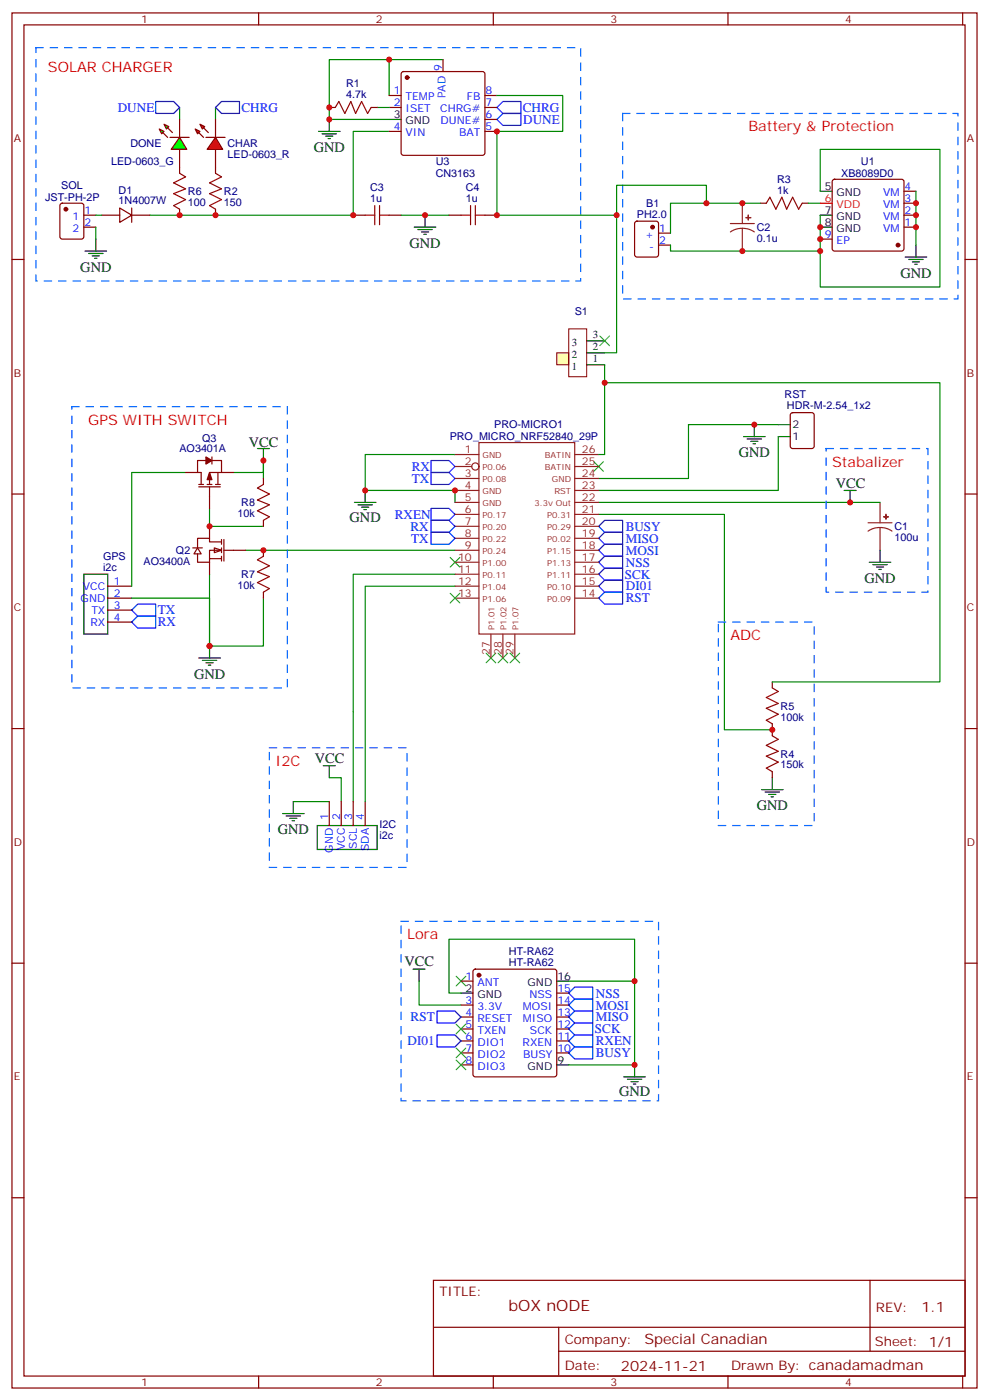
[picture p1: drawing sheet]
<svg xmlns="http://www.w3.org/2000/svg" width="291mm" height="413mm" viewBox="0 0 291 413" stroke-linecap="round" stroke-linejoin="round" font-family="sans-serif">
<g fill="none" stroke="#870000" stroke-width=".35">
<path d="M3.5 3.8h284.4v405.4h-284.4zM7.1 7.3h277.2v398.3h-277.2zM76.2 3.8v3.5M145.3 3.8v3.5M214.5 3.8v3.5M283.6 3.8v3.5M3.5 76.5h3.6M187.2 65.4l.5-.2h5.6l.7 .4v9.5l-.4 .6-5.9 .1-.7-.5v-9.4zM194 68.7h3.6M194 72.2h3.6M284.3 76.5h3.6M3.5 145.6h3.6"/>
<path d="M284.3 145.6h3.6M3.5 214.8h3.6M284.3 214.8h3.6M3.5 283.9h3.6M284.3 283.9h3.6M3.5 353.1h3.6M284.3 353.1h3.6M127.7 377.4h156.6v28.2h-156.6zM256.3 377.4v20.9M127.7 391.2h156.5M164.6 398.3h119.6M164.6 391.2v14.2"/>
<path d="M76.2 405.6v3.6M145.3 405.6v3.6M214.5 405.6v3.6M283.6 405.6v3.6"/>
</g>
<circle cx="192.3" cy="67" r=".53" fill="#870000" stroke="#870000" stroke-width=".35"/>
<path d="M164 104h3.6v3.5h-3.6z" fill="#ffffb0" stroke="#800000" stroke-width=".29"/>
<path d="M167.6 96.9h5.3v14.2h-5.3z" fill="none" stroke="#800000" stroke-width=".29"/>
<path d="M172.9 100.5h5.3M172.9 104h5.3M172.9 107.5h5.3M75.8 132.2h3.6M77.6 132.2v3.5M24.7 169.3h7v17.6h-7zM58.6 194h6.3M59.6 194.7h4.3M60.7 195.4h2.1M61.4 196.1h.7M61.7 190.4v3.6" fill="none" stroke="#000" stroke-width=".35"/>
<g fill="none" stroke="#870000" stroke-width=".35">
<path d="M54.7 139.3h3.5M60.7 135.7h-2.5v3.6h1.1v3.5M62.4 135.7h2.9v3.6M62.4 134.7v2.1M64.2 139.3v3.5M65.3 139.3h-3.6v3.5M65.3 139.3h3.5M58.6 143.5h6.3M58.6 142.8h1.4M61 142.8h1.4M61.7 143.5v6.4M63.5 142.8h1.4"/>
<path d="M31.7 172.8h7.1M31.7 176.3h7.1M31.7 179.8h7.1M31.7 183.4h7.1"/>
</g>
<path d="M54.7 139.3h-15.9v33.5M68.8 139.3h8.8v-3.6v5.3M61.7 149.9v5.3h15.9M38.8 176.3h22.9v14.1M61.7 169.3v21.1h15.9v-14.1M72.3 162.2h61.8" fill="none" stroke="#008700" stroke-width=".35"/>
<path d="M21.2 119.9h63.5v82.9h-63.5z" fill="none" stroke="#06f" stroke-width=".35" stroke-dasharray="2.1 2.1"/>
<g fill="#870000" stroke="#870000" stroke-width=".35">
<path d="M61.7 139.3l.7 2.1h-1.4z"/>
<path d="M60.7 134.7l1.7 1-1.7 1.1z"/>
</g>
<g fill="#fff" stroke="#870000" stroke-width=".35">
<path d="M63.1 161.5l2.2 .7-2.2 .7z"/>
<path d="M58.2 161.5l1.1 1.8h-2.2z"/>
</g>
<g fill="none" stroke="#870000" stroke-width=".35">
<path d="M130.5 17.6v3.5M52.9 35.2v5.3M114.7 28.2h3.5M114.7 31.7h3.5M114.7 38.7h3.5M118.4 21.3l.5-.2h23.3l.5 .2 .2 .5v23.3l-.3 .5-.4 .2h-23.3l-.5-.2-.2-.5v-23.3zM142.9 28.2h3.5M142.9 31.7h3.5M142.9 38.7h3.5M142.9 35.2h3.5M52.9 44v5.3M63.5 49.3v1.8"/>
<path d="M224 59.9h1.8M236.4 59.9h1.7M245.4 53.1l.5-.3h19.7l.5 .3 .2 .5v19.7l-.2 .5-.5 .2h-19.7l-.5-.2-.2-.5v-19.7zM266.3 59.9h3.6M266.3 56.4h3.6M63.5 61.7v1.7M241.7 70.5h3.5M266.3 67h3.6M266.3 63.4h3.6M233.1 121.8l.4-.2h5.7l.6 .5 .1 9.4-.5 .7h-5.9l-.6-.4-.1-9.5zM61.7 155.2v3.5M65.3 159.7h-3.6v-1h-3.5v2.8"/>
<path d="M65.3 159v1.4M66 159v6.4M77.6 141v1.8M77.6 153.4v1.8M56.8 161.5h2.8M61.7 164.7h3.6M61.7 165.7v3.6M65.3 162.2h-3.6v3.5h-3.5v-2.4M65.3 161.5v1.4M65.3 164v1.4M66 162.2h6.3M77.6 162.2v1.8"/>
<path d="M77.6 174.6v1.7M227.5 201v1.8M227.5 213.4v3.5M97 236.3v7M100.5 236.3v7M104.1 236.3v7M107.6 236.3v7M227.5 227.5v1.7M135.8 289.2h3.5M135.8 296.3h3.5M135.8 299.8h3.5M139.6 285.9l.5-.2h23.2l.5 .2 .2 .5v30.3l-.2 .5-.5 .2h-23.2l-.5-.2-.3-.5v-30.3z"/>
<path d="M164 296.3h3.6M164 299.8h3.6M164 292.7h3.6M135.8 303.3h3.5M135.8 306.8h3.5M135.8 310.4h3.5M135.8 313.9h3.5M164 303.3h3.6M164 306.8h3.6M164 310.4h3.6"/>
</g>
<path d="M63.5 51.1l1.8 1-3.6 1.8 3.6 1.8-3.6 1.4 3.6 1.7-3.6 1.8 1.8 1.1M225.8 59.9l1-1.8 1.8 3.6 1.8-3.6 1.4 3.6 1.7-3.6 1.8 3.6 1.1-1.8M77.6 142.8l-1.8 1.1 3.6 1.7-3.6 1.8 3.6 1.4-3.6 1.8 3.6 1.7-1.8 1.1M77.6 164l-1.8 1 3.6 1.8-3.6 1.8 3.6 1.4-3.6 1.7 3.6 1.8-1.8 1.1M227.5 216.9l1.8 1-3.5 1.8 3.5 1.8-3.5 1.4 3.5 1.7-3.5 1.8 1.7 1.1M227.5 202.8l1.8 1-3.5 1.8 3.5 1.8-3.5 1.4 3.5 1.7-3.5 1.8 1.7 1.1" fill="none" stroke="#a10000" stroke-width=".35"/>
<g fill="none" stroke="#8c2424" stroke-width=".35">
<path d="M218.7 59.9v6M215.2 65.9h7M218.7 67.3l-1.8 .2-1.7 .9M218.7 67.3l1.9 .2 1.6 .9M218.7 67.3v6.7M134.1 137.5h4.9M134.1 134h7M141.1 130.5h28.2v56.4h-28.2zM169.3 137.5h7.1M169.3 134h7.1M134.1 141h7M134.1 144.6h7"/>
<path d="M134.1 148.1h7M134.1 151.6h7M134.1 155.2h7M134.1 158.7h7M169.3 141h7.1M169.3 144.6h7.1M169.3 148.1h7.1M169.3 151.6h7.1M169.3 155.2h7.1M169.3 158.7h7.1M255.8 154.1h7M259.3 155.5l-1.9 .2-1.6 .9"/>
<path d="M259.3 155.5l1.8 .2 1.7 .9M259.3 148.1v6M259.3 155.5v6.7M134.1 162.2h7M134.1 165.7h7M134.1 169.3h7M134.1 176.3h7M134.1 172.8h7M169.3 162.2h7.1M169.3 165.7h7.1M169.3 169.3h7.1M169.3 176.3h7.1"/>
<path d="M169.3 172.8h7.1M144.6 186.9v7.1M148.2 186.9v7.1M151.7 186.9v7.1"/>
<circle cx="140.1" cy="137.5" r="1.06"/>
</g>
<g fill="#8c2424" stroke="#8c2424" stroke-width=".35">
<path d="M219.8 64.1l1.4 .1z"/>
<path d="M220.5 63.4v1.4z"/>
<path d="M260.3 152.3l1.5 .1z"/>
<path d="M261 151.6l.1 1.4z"/>
</g>
<g fill="none" stroke="#008700" stroke-width=".35">
<path d="M114.7 17.6h-17.7v17.6h17.7M130.5 17.6h-15.8v10.6M52.9 31.7v3.5M63.5 31.7v3.5M114.7 38.7h-10.6v24.7h-60M224 59.9h-26.4v8.8M238.1 59.9h3.6M241.7 56.4v-12.4h35.2v40.6h-35.2v-10.6M269.9 56.4v15.8M241.7 63.4v10.6h-44.1v-1.8M178.2 107.5v26.5h-1.8M134.1 134h-26.5v10.6h26.5v3.5"/>
<path d="M229.3 125.2h-26.5v15.8h-26.4M229.3 128.7v15.9h-52.9M176.4 151.6h37v63.5h14.1M176.4 148.1h82.9M134.1 169.3h-30v67M134.1 172.8h-26.5v63.5M86.4 236.3h10.6M97 229.2h3.5v7.1M123.5 289.2v7.1h12.3M167.6 289.2h19.4v24.7h-19.4M187 289.2v-12.3h-54.7v15.8h3.5"/>
</g>
<g fill="none" stroke="#000" stroke-width=".35">
<path d="M114.7 35.2h3.5M241.7 56.4h3.5M241.7 63.4h3.5M241.7 67h3.5M266.7 75.8h6.3M267.8 76.5h4.2M268.8 77.2h2.1M269.5 77.9h.7M269.9 72.2v3.6M219.1 128.7h6.3M220.1 129.4h4.3M221.2 130.1h2.1"/>
<path d="M221.9 130.8h.7M222.2 125.2v3.5M229.3 128.7h3.5M229.3 125.2h3.5M104.4 148.1h6.4M105.5 148.8h4.2M106.5 149.5h2.2M107.2 150.2h.7M107.6 144.6v3.5M248.7 144.6h3.5M250.5 144.6v3.5M256.1 165.7h6.4"/>
<path d="M257.2 166.4h4.2M258.2 167.1h2.1M258.9 167.9h.7M259.3 162.2v3.5M83.3 239.8h6.3M86.4 236.3v3.5M95.2 225.7h3.6M97 225.7v3.5M224.4 232.8h6.3M225.4 233.5h4.3M226.5 234.2h2.1M227.2 234.9h.7"/>
<path d="M227.5 229.2v3.6M84.3 240.5h4.2M85.4 241.2h2.1M86.1 241.9h.7M93.5 243.3h17.6v7.1h-17.6zM121.7 285.7h3.5M123.5 285.7v3.5M135.8 292.7h3.5M164 289.2h3.6M164 313.9h3.6M183.8 317.4h6.3M184.9 318.1h4.2"/>
<path d="M185.9 318.8h2.1M186.6 319.5h.7M187 313.9v3.5"/>
</g>
<g fill="none" stroke="#3c3" stroke-width=".35">
<path d="M176.7 99.1l2.9 2.8M179.6 99.1l-2.9 2.8M175 136.1l2.8 2.8M177.8 136.1l-2.8 2.8M132.6 164.3l2.9 2.8M132.6 174.9l2.9 2.8M135.5 164.3l-2.9 2.8M135.5 174.9l-2.9 2.8M143.2 192.5l2.8 2.9M146 192.5l-2.8 2.9M146.8 192.5l2.8 2.9M149.6 192.5l-2.8 2.9"/>
<path d="M150.3 192.5l2.8 2.9M153.1 192.5l-2.8 2.9M134.4 287.8l2.8 2.8M137.2 287.8l-2.8 2.8M134.4 309l2.8 2.8M134.4 312.5l2.8 2.8M134.4 301.9l2.8 2.8M137.2 309l-2.8 2.8M137.2 312.5l-2.8 2.8M137.2 301.9l-2.8 2.8"/>
</g>
<g fill="#870000" stroke="#870000" stroke-width=".35">
<circle cx="264.6" cy="72.2" r=".53"/>
<circle cx="141.1" cy="287.4" r=".53"/>
<circle cx="119.9" cy="22.9" r=".53"/>
</g>
<path d="M241.7 59.9h3.5" fill="none" stroke="#f00" stroke-width=".35"/>
<g fill="none" stroke="#00f" stroke-width=".35">
<path d="M45.9 29.9h5.3l1.7 1.8-1.7 1.7h-5.3zM65.3 29.9h5.3v3.5h-5.3l-1.8-1.7zM148.2 33.4h5.3v3.6h-5.3l-1.8-1.8zM148.2 29.9h5.3v3.5h-5.3l-1.8-1.7zM127 139.3h5.3l1.8 1.7-1.8 1.8h-5.3zM127 135.7h5.3l1.8 1.8-1.8 1.8h-5.3zM127 149.9h5.3l1.8 1.7-1.8 1.8h-5.3zM127 153.4h5.3l1.8 1.8-1.8 1.7h-5.3zM127 156.9h5.3l1.8 1.8-1.8 1.7h-5.3zM176.4 155.2l1.8-1.8h5.2v3.5h-5.2zM176.4 158.7l1.8-1.8h5.2v3.5h-5.2zM38.8 179.8l1.8-1.7h5.3v3.5h-5.3z"/>
<path d="M176.4 162.2l1.8-1.8h5.2v3.6h-5.2zM176.4 165.7l1.8-1.7h5.2v3.5h-5.2zM176.4 169.3l1.8-1.8h5.2v3.5h-5.2zM176.4 172.8l1.8-1.8h5.2v3.6h-5.2zM176.4 176.3l1.8-1.7h5.2v3.5h-5.2zM38.8 183.4l1.8-1.8h5.3v3.5h-5.3zM128.8 298h5.3l1.7 1.8-1.7 1.8h-5.3zM167.6 296.3l1.7-1.8h5.3v3.5h-5.3zM169.3 298h5.3v3.6h-5.3l-1.7-1.8zM169.3 291h5.3v3.5h-5.3l-1.7-1.8zM128.8 305.1h5.3l1.7 1.7-1.7 1.8h-5.3zM167.6 310.4l1.7-1.8h5.3v3.5h-5.3z"/>
<path d="M167.6 303.3l1.7-1.7h5.3v3.5h-5.3zM169.3 305.1h5.3v3.5h-5.3l-1.7-1.8z"/>
</g>
<path d="M183.4 33.4h98.8v54.7h-98.8zM243.4 132.2h30v42.4h-30zM211.7 183.4h28.2v59.9h-28.2zM79.4 220.4h40.5v35.3h-40.5zM118.2 271.6h75.8v52.9h-75.8z" fill="none" stroke="#06f" stroke-width=".35" stroke-dasharray="2.1 2.1"/>
<g fill="#0f0" stroke="#870000" stroke-width=".35">
<path d="M48.3 36.6l1.4 .7-.7 .7z"/>
<path d="M46.9 38l1.4 .7-.7 .7z"/>
</g>
<g fill="#870000" stroke="#870000" stroke-width=".35">
<path d="M49.4 37.7l1.4 1.4z"/>
<path d="M48 39.1l1.4 1.4z"/>
</g>
<path d="M50.1 40.5h5.6z" fill="#f00" stroke="#870000" stroke-width=".35"/>
<path d="M52.9 40.5l2.1 3.5h-4.6z" fill="#0f0" stroke="#870000" stroke-width=".35"/>
<g fill="#f00" stroke="#870000" stroke-width=".35">
<path d="M63.5 40.5l2.1 3.5h-4.6z"/>
<path d="M60.7 40.5h5.6z"/>
</g>
<g fill="#870000" stroke="#870000" stroke-width=".35">
<path d="M58.6 39.1l1.4 1.4z"/>
<path d="M60 37.7l1.4 1.4z"/>
</g>
<g fill="#f00" stroke="#870000" stroke-width=".35">
<path d="M57.5 38l1.4 .7-.7 .7z"/>
<path d="M58.9 36.6l1.4 .7-.7 .7z"/>
</g>
<g fill="none" stroke="#870000" stroke-width=".35">
<path d="M63.5 35.2v5.3M97 31.7h1.8M109.4 31.7h1.7M52.9 49.3v1.8M63.5 44v5.3M17.9 60.1l.4-.2h5.7l.6 .4 .1 9.5-.5 .6-5.9 .1-.6-.5-.1-9.4zM24.7 63.4h3.5M24.7 67h3.5M30 63.4h5.3M35.3 61.3l3.5 2.1-3.5 2.1zM38.8 63.4h5.3M38.8 61.3v4.2"/>
<path d="M52.9 61.7v1.7M104.1 63.4h3.5M114.7 63.4h3.5M132.3 63.4h3.5M142.9 63.4h3.5"/>
</g>
<g fill="none" stroke="#000" stroke-width=".35">
<path d="M93.8 38.7h6.4M94.9 39.4h4.2M97 35.2v3.5M96 40.1h2.1M96.7 40.9h.7M25 74h6.4M26.1 74.7h4.2M27.2 75.4h2.1M27.9 76.1h.7M28.2 70.5v3.5M122.1 67h6.3M123.1 67.7h4.3"/>
<path d="M124.2 68.4h2.1M124.9 69.1h.7M125.2 63.4v3.6"/>
</g>
<circle cx="19.4" cy="61.7" r=".53" fill="#870000" stroke="#870000" stroke-width=".35"/>
<path d="M111.1 31.7h3.6M146.4 28.2h19.4v10.5h-19.4v24.7h35.3v40.6h-3.5M208.1 59.9v-5.3h-26.4v8.8M28.2 67v3.5M28.2 63.4h1.8M118.2 63.4h14.1M178.2 112.8h98.7v88.2h-49.4" fill="none" stroke="#008700" stroke-width=".35"/>
<path d="M10.6 14h160.5v68.8h-160.5z" fill="none" stroke="#06f" stroke-width=".35" stroke-dasharray="2.1 2.1"/>
<path d="M98.8 31.7l1-1.8 1.8 3.5 1.8-3.5 1.4 3.5 1.7-3.5 1.8 3.5 1.1-1.7M52.9 51.1l1.8 1-3.5 1.8 3.5 1.8-3.5 1.4 3.5 1.7-3.5 1.8 1.7 1.1M107.6 63.4h2.8M110.4 60.6v5.7M111.8 63.4h2.9M111.8 60.6v5.7M135.8 63.4h2.8M138.6 60.6v5.7M140.1 63.4h2.8M140.1 60.6v5.7" fill="none" stroke="#a10000" stroke-width=".35"/>
<g fill="#c00">
<circle cx="77.6" cy="162.2" r=".88"/>
<circle cx="107.6" cy="144.6" r=".88"/>
<circle cx="61.7" cy="155.2" r=".88"/>
<circle cx="77.6" cy="135.7" r=".88"/>
<circle cx="61.7" cy="190.4" r=".88"/>
<circle cx="227.5" cy="215.1" r=".88"/>
<circle cx="134.1" cy="144.6" r=".88"/>
<circle cx="241.7" cy="67" r=".88"/>
<circle cx="241.7" cy="70.5" r=".88"/>
<circle cx="269.9" cy="59.9" r=".88"/>
<circle cx="269.9" cy="63.4" r=".88"/>
<circle cx="269.9" cy="67" r=".88"/>
<circle cx="250.5" cy="148.1" r=".88"/>
<circle cx="241.7" cy="74" r=".88"/>
<circle cx="218.7" cy="74" r=".88"/>
<circle cx="222.3" cy="125.2" r=".88"/>
<circle cx="187" cy="289.2" r=".88"/>
<circle cx="187" cy="313.9" r=".88"/>
<circle cx="218.7" cy="59.9" r=".88"/>
<circle cx="97" cy="31.7" r=".88"/>
<circle cx="114.7" cy="17.6" r=".88"/>
<circle cx="97" cy="35.2" r=".88"/>
<circle cx="52.9" cy="63.4" r=".88"/>
<circle cx="63.5" cy="63.4" r=".88"/>
<circle cx="104.1" cy="63.4" r=".88"/>
<circle cx="125.2" cy="63.4" r=".88"/>
<circle cx="146.4" cy="38.7" r=".88"/>
<circle cx="146.4" cy="63.4" r=".88"/>
<circle cx="208.1" cy="59.9" r=".88"/>
<circle cx="181.7" cy="63.4" r=".88"/>
<circle cx="178.2" cy="112.8" r=".88"/>
</g>
<text font-size="4.6" fill="#800" x="149.8" y="386.4">bOX nODE</text>
<g font-size="4.2" fill="#f00">
<text x="14.1" y="21.1">SOLAR CHARGER</text>
<text x="220.5" y="38.7">Battery &amp; Protection</text>
<text x="26" y="125.2">GPS WITH SWITCH</text>
<text x="245.2" y="137.5">Stabalizer</text>
<text x="215.2" y="188.7">ADC</text>
<text x="81.1" y="225.7">I2C</text>
<text x="119.9" y="276.9">Lora</text>
</g>
<g font-size="4.2">
<text x="92.4" y="44.8">GND</text>
<text x="120.6" y="73">GND</text>
<text x="23.7" y="80.1">GND</text>
<text x="265.3" y="81.8">GND</text>
<text x="73.3" y="131.9">VCC</text>
<text x="217.7" y="134.8">GND</text>
<text x="246.2" y="143.9">VCC</text>
<text x="103" y="153.7">GND</text>
<text x="254.7" y="171.7">GND</text>
<text x="57.2" y="200">GND</text>
<text x="92.8" y="225">VCC</text>
<text x="223" y="238.8">GND</text>
<text x="81.8" y="245.8">GND</text>
<text x="119.2" y="284.6">VCC</text>
<text x="182.4" y="323.1">GND</text>
</g>
<g font-size="4.2" fill="#800">
<text x="271.5" y="386.7">1.1</text>
<text x="189.9" y="396.2">Special Canadian</text>
<text x="183" y="404">2024-11-21</text>
</g>
<g font-size="3.9" fill="#00f">
<text x="34.7" y="32.9">DUNE</text>
<text x="71.2" y="32.9">CHRG</text>
<text x="154.1" y="32.9">CHRG</text>
<text x="154.2" y="36.4">DUNE</text>
<text x="121.3" y="142.3">TX</text>
<text x="121.3" y="138.8">RX</text>
<text x="116.3" y="152.9">RXEN</text>
<text x="120.9" y="156.4">RX</text>
<text x="121.1" y="159.9">TX</text>
<text x="184.3" y="156.4">BUSY</text>
<text x="184.3" y="159.9">MISO</text>
<text x="184.4" y="163.5">MOSI</text>
<text x="184.4" y="167">NSS</text>
<text x="184.1" y="170.5">SCK</text>
<text x="184.4" y="174.1">DI01</text>
<text x="184.4" y="177.6">RST</text>
<text x="46.5" y="184.6">RX</text>
<text x="46.5" y="181">TX</text>
<text x="175.6" y="297.6">MOSI</text>
<text x="175.6" y="294">NSS</text>
<text x="121" y="301">RST</text>
<text x="175.3" y="304.6">SCK</text>
<text x="175.5" y="301.1">MISO</text>
<text x="120.1" y="308.1">DI01</text>
<text x="175.5" y="311.7">BUSY</text>
<text x="175.5" y="308.2">RXEN</text>
</g>
<g font-size="3.9" fill="#800">
<text x="129.5" y="382">TITLE:</text>
<text x="258.1" y="386.7">REV:</text>
<text x="166.4" y="396.2">Company:</text>
<text x="257.7" y="396.8">Sheet: 1/1</text>
<text x="166.4" y="403.9">Date:</text>
<text x="215.4" y="403.9">Drawn By: canadamadman</text>
</g>
<g font-size="3.2" fill="#800">
<text x="41.6" y="6.8">1</text>
<text x="110.8" y="6.8">2</text>
<text x="179.9" y="6.8">3</text>
<text x="249.1" y="6.8">4</text>
<text x="4.1" y="41.9">A</text>
<text x="284.9" y="41.9">A</text>
<text x="4.1" y="111.1">B</text>
<text x="284.9" y="111.1">B</text>
<text x="4.1" y="180.2">C</text>
<text x="284.9" y="180.2">C</text>
<text x="4.1" y="249.3">D</text>
<text x="284.9" y="249.3">D</text>
<text x="4.1" y="318.5">E</text>
<text x="284.9" y="318.5">E</text>
<text x="41.6" y="408.6">1</text>
<text x="110.8" y="408.6">2</text>
<text x="179.9" y="408.6">3</text>
<text x="249.1" y="408.6">4</text>
</g>
<g font-size="3.2" fill="#00f">
<text x="130.2" y="20.9" transform="rotate(-90 130.2 20.9)">9</text>
<text x="116" y="27.8">1</text>
<text x="119.5" y="29.6">TEMP</text>
<text x="131.2" y="28.9" transform="rotate(-90 131.2 28.9)">PAD</text>
<text x="137.6" y="29.6">FB</text>
<text x="143.1" y="27.8">8</text>
<text x="116" y="31.3">2</text>
<text x="119.5" y="33.1">ISET</text>
<text x="129.7" y="33.1">CHRG#</text>
<text x="143.1" y="34.9">6</text>
<text x="143.1" y="31.3">7</text>
<text x="116" y="38.4">4</text>
<text x="119.5" y="40.1">VIN</text>
<text x="129.8" y="36.6">DUNE#</text>
<text x="135.3" y="40.1">BAT</text>
<text x="143.1" y="38.4">5</text>
<text x="260.2" y="57.8">VM</text>
<text x="266.5" y="59.5">3</text>
<text x="266.5" y="56">4</text>
<text x="21.4" y="64.8">1</text>
<text x="24.9" y="63.1">1</text>
<text x="260.2" y="64.8">VM</text>
<text x="260.2" y="61.3">VM</text>
<text x="266.5" y="63.1">2</text>
<text x="21.4" y="68.4">2</text>
<text x="24.9" y="66.6">2</text>
<text x="190.1" y="70.1">+</text>
<text x="194.2" y="68.4">1</text>
<text x="194.2" y="71.9">2</text>
<text x="243" y="70.1">9</text>
<text x="246.5" y="71.9">EP</text>
<text x="260.2" y="68.4">VM</text>
<text x="266.5" y="66.6">1</text>
<text x="191.3" y="73.7">-</text>
<text x="24.4" y="173.8">VCC</text>
<text x="33.5" y="172.4">1</text>
<text x="23.8" y="177.4">GND</text>
<text x="33.5" y="176">2</text>
<text x="33.5" y="179.5">3</text>
<text x="26.7" y="184.4">RX</text>
<text x="26.9" y="180.9">TX</text>
<text x="33.5" y="183">4</text>
<text x="96.7" y="241.6" transform="rotate(-90 96.7 241.6)">1</text>
<text x="100.2" y="241.6" transform="rotate(-90 100.2 241.6)">2</text>
<text x="103.7" y="241.6" transform="rotate(-90 103.7 241.6)">3</text>
<text x="107.2" y="241.6" transform="rotate(-90 107.2 241.6)">4</text>
<text x="98.1" y="251.3" transform="rotate(-90 98.1 251.3)">GND</text>
<text x="101.6" y="250.7" transform="rotate(-90 101.6 250.7)">VCC</text>
<text x="105.1" y="250.2" transform="rotate(-90 105.1 250.2)">SCL</text>
<text x="108.7" y="250.8" transform="rotate(-90 108.7 250.8)">SDA</text>
<text x="137.2" y="288.9">1</text>
<text x="140.7" y="290.6">ANT</text>
<text x="164.2" y="292.4">15</text>
<text x="137.2" y="295.9">3</text>
<text x="137.2" y="299.4">4</text>
<text x="140.7" y="297.7">3.3V</text>
<text x="154.1" y="297.7">MOSI</text>
<text x="156" y="294.1">NSS</text>
<text x="164.2" y="299.4">13</text>
<text x="164.2" y="295.9">14</text>
<text x="137.2" y="303">5</text>
<text x="140.7" y="301.2">RESET</text>
<text x="140.7" y="304.7">TXEN</text>
<text x="154.1" y="301.2">MISO</text>
<text x="156.2" y="304.7">SCK</text>
<text x="164.2" y="303">12</text>
<text x="137.2" y="306.5">6</text>
<text x="137.2" y="310">7</text>
<text x="140.7" y="308.3">DIO1</text>
<text x="140.7" y="311.8">DIO2</text>
<text x="154" y="308.3">RXEN</text>
<text x="154.1" y="311.8">BUSY</text>
<text x="164.2" y="310">10</text>
<text x="164.2" y="306.5">11</text>
<text x="137.2" y="313.5">8</text>
<text x="140.7" y="315.3">DIO3</text>
</g>
<g font-size="3.2" fill="#000080">
<text x="102" y="28.9">4.7k</text>
<text x="102" y="25.7">R1</text>
<text x="38.4" y="43.4">DONE</text>
<text x="67" y="46.6">LED-0603_R</text>
<text x="67" y="43.4">CHAR</text>
<text x="32.7" y="48.6">LED-0603_G</text>
<text x="128.4" y="52.1">CN3163</text>
<text x="128.4" y="48.8">U3</text>
<text x="229" y="53.9">R3</text>
<text x="247.9" y="52.3">XB8089D0</text>
<text x="253.7" y="48.6">U1</text>
<text x="13.3" y="59.3">JST-PH-2P</text>
<text x="18.1" y="55.8">SOL</text>
<text x="34.9" y="57.1">D1</text>
<text x="55.4" y="57.5">R6</text>
<text x="66" y="57.5">R2</text>
<text x="109" y="59.5">1u</text>
<text x="109" y="56.4">C3</text>
<text x="137.2" y="59.5">1u</text>
<text x="137.2" y="56.4">C4</text>
<text x="229" y="57.1">1k</text>
<text x="34.9" y="60.3">1N4007W</text>
<text x="55.4" y="60.7">100</text>
<text x="66" y="60.7">150</text>
<text x="187.6" y="64.1">PH2.0</text>
<text x="190.4" y="61">B1</text>
<text x="223" y="71.3">0.1u</text>
<text x="223" y="68.1">C2</text>
<text x="169.3" y="92.8">S1</text>
<text x="231.2" y="117.4">RST</text>
<text x="231.9" y="120.6">HDR-M-2.54_1x2</text>
<text x="59.5" y="130.4">Q3</text>
<text x="132.5" y="129.8">PRO_MICRO_NRF52840_29P</text>
<text x="145.6" y="126.2">PRO-MICRO1</text>
<text x="52.9" y="133.4">AO3401A</text>
<text x="71.1" y="149.2">R8</text>
<text x="70" y="152.4">10k</text>
<text x="263.5" y="159.5">100u</text>
<text x="263.5" y="156.3">C1</text>
<text x="30.4" y="165">GPS</text>
<text x="42.3" y="166.6">AO3400A</text>
<text x="51.9" y="163.3">Q2</text>
<text x="30.4" y="168.2">i2c</text>
<text x="70" y="173.6">10k</text>
<text x="71.1" y="170.4">R7</text>
<text x="230" y="209.2">R5</text>
<text x="230" y="212.4">100k</text>
<text x="230" y="226.5">150k</text>
<text x="230" y="223.3">R4</text>
<text x="111.8" y="244.1">I2C</text>
<text x="111.8" y="247.3">i2c</text>
<text x="149.9" y="281.4">HT-RA62</text>
<text x="149.9" y="284.6">HT-RA62</text>
</g>
<g font-size="3.2">
<text x="116" y="34.9">3</text>
<text x="119.5" y="36.6">GND</text>
<text x="243" y="56">5</text>
<text x="246.5" y="57.8">GND</text>
<text x="243" y="63.1">7</text>
<text x="246.5" y="64.8">GND</text>
<text x="243" y="66.6">8</text>
<text x="246.5" y="68.4">GND</text>
<text x="174.6" y="99.8">3</text>
<text x="168.5" y="102.1">3</text>
<text x="168.5" y="105.6">2</text>
<text x="174.6" y="103.3">2</text>
<text x="174.6" y="106.8">1</text>
<text x="168.5" y="109.1">1</text>
<text x="233.5" y="129.8">1</text>
<text x="233.5" y="126.2">2</text>
<text x="137.2" y="292.4">2</text>
<text x="155.5" y="290.6">GND</text>
<text x="164.2" y="288.9">16</text>
<text x="140.7" y="294.1">GND</text>
<text x="155.5" y="315.3">GND</text>
<text x="164.2" y="313.5">9</text>
</g>
<g font-size="3.2" fill="#f00">
<text x="243" y="59.5">6</text>
<text x="246.5" y="61.3">VDD</text>
</g>
<g font-size="3.2" fill="#8d2323">
<text x="137" y="137.2">2</text>
<text x="137" y="133.6">1</text>
<text x="171.4" y="137.2">25</text>
<text x="171.4" y="133.6">26</text>
<text x="137" y="140.7">3</text>
<text x="171.4" y="140.7">24</text>
<text x="137" y="144.2">4</text>
<text x="137" y="147.7">5</text>
<text x="171.4" y="144.2">23</text>
<text x="171.4" y="147.7">22</text>
<text x="137" y="151.3">6</text>
<text x="137" y="154.8">7</text>
<text x="171.4" y="151.3">21</text>
<text x="171.4" y="154.8">20</text>
<text x="137" y="158.3">8</text>
<text x="137" y="161.9">9</text>
<text x="171.4" y="161.9">18</text>
<text x="171.4" y="158.3">19</text>
<text x="135" y="165.4">10</text>
<text x="171.4" y="165.4">17</text>
<text x="135" y="172.4">12</text>
<text x="135" y="168.9">11</text>
<text x="171.4" y="168.9">16</text>
<text x="171.4" y="172.4">15</text>
<text x="135" y="176">13</text>
<text x="171.4" y="176">14</text>
<text x="144.3" y="193.1" transform="rotate(-90 144.3 193.1)">27</text>
<text x="147.8" y="193.1" transform="rotate(-90 147.8 193.1)">28</text>
<text x="151.3" y="193.1" transform="rotate(-90 151.3 193.1)">29</text>
</g>
<g font-size="2.5" fill="#8d2323">
<text x="142.2" y="135">GND</text>
<text x="160.5" y="135">BATIN</text>
<text x="142.2" y="142.1">P0.08</text>
<text x="142.2" y="138.6">P0.06</text>
<text x="160.5" y="138.6">BATIN</text>
<text x="162.6" y="142.1">GND</text>
<text x="142.2" y="145.6">GND</text>
<text x="142.2" y="149.2">GND</text>
<text x="157.4" y="149.2">3.3v Out</text>
<text x="163.4" y="145.6">RST</text>
<text x="142.2" y="152.7">P0.17</text>
<text x="161.2" y="152.7">P0.31</text>
<text x="142.2" y="156.2">P0.20</text>
<text x="142.2" y="159.7">P0.22</text>
<text x="161.2" y="156.2">P0.29</text>
<text x="161.2" y="159.7">P0.02</text>
<text x="142.2" y="163.3">P0.24</text>
<text x="142.2" y="166.8">P1.00</text>
<text x="161.2" y="163.3">P1.15</text>
<text x="161.2" y="166.8">P1.13</text>
<text x="142.2" y="173.8">P1.04</text>
<text x="142.2" y="170.3">P0.11</text>
<text x="161.2" y="170.3">P1.11</text>
<text x="161.2" y="173.8">P0.10</text>
<text x="142.2" y="177.4">P1.06</text>
<text x="161.2" y="177.4">P0.09</text>
<text x="145.7" y="185.8" transform="rotate(-90 145.7 185.8)">P1.01</text>
<text x="149.2" y="185.8" transform="rotate(-90 149.2 185.8)">P1.02</text>
<text x="152.8" y="185.8" transform="rotate(-90 152.8 185.8)">P1.07</text>
</g>
</svg>
